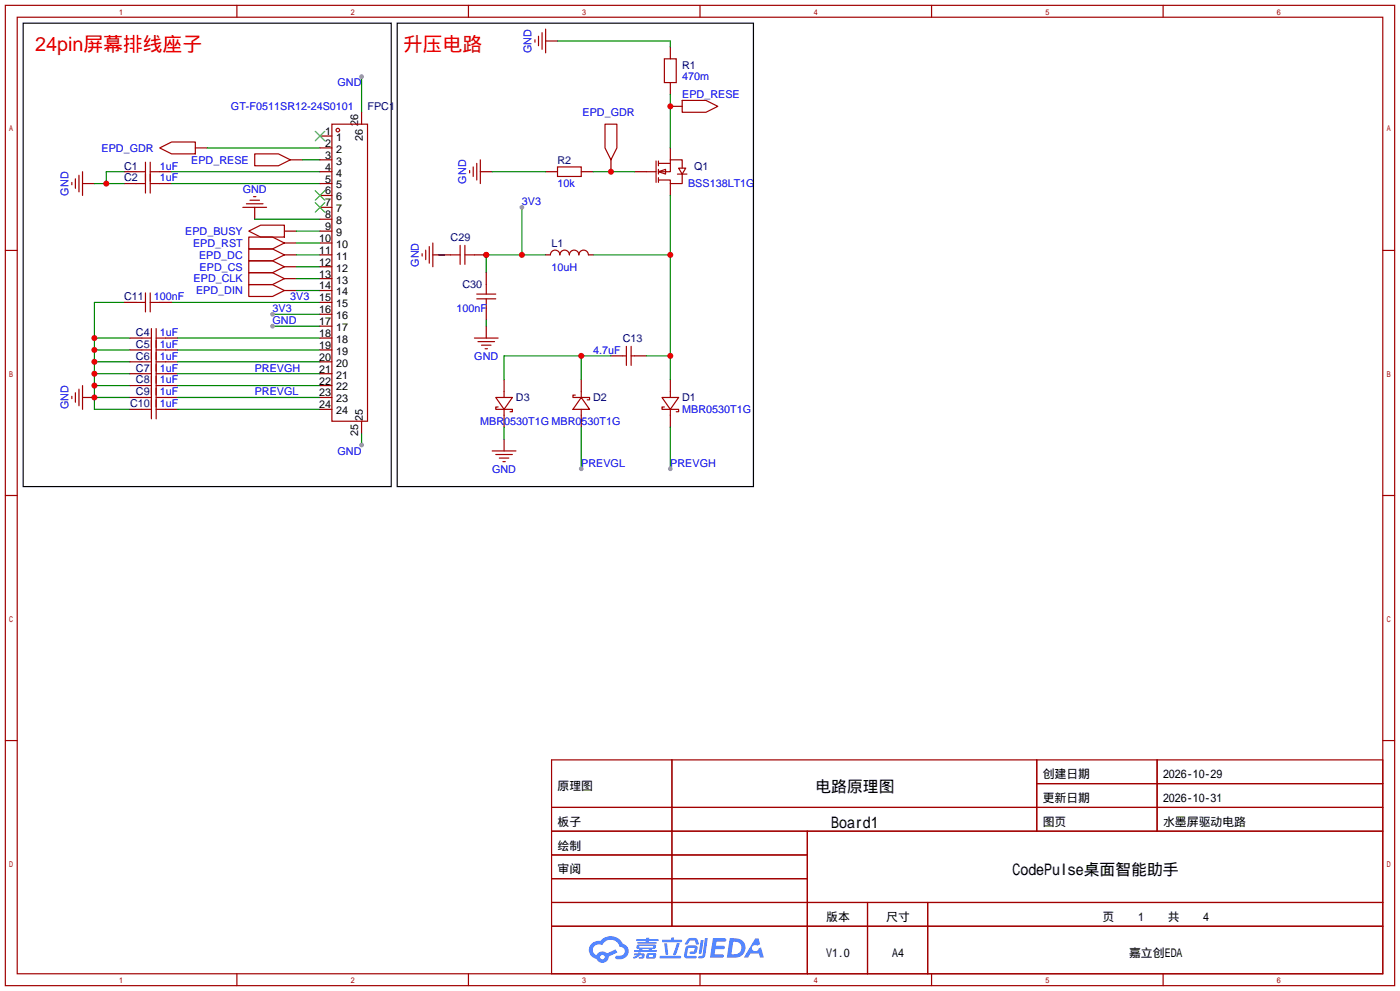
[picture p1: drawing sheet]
<svg xmlns="http://www.w3.org/2000/svg" width="299mm" height="212mm" viewBox="0 0 299 212" stroke-linecap="round" stroke-linejoin="round" font-family="sans-serif">
<g fill="none" stroke="#a10000" stroke-width=".25">
<path d="M1.1 1.1h297.2v209.6h-297.2zM3.7 3.7h292.1v204.5h-292.1zM50.7 1.1v2.6M100.2 1.1v2.6M149.7 1.1v2.6M199.3 1.1v2.6M248.8 1.1v2.6M1.1 53.5h2.6M295.8 53.5h2.5M1.1 105.9h2.6M295.8 105.9h2.5M1.1 158.3h2.6"/>
<path d="M295.8 158.3h2.5M118 162.4h177.8v45.8h-177.8zM118 172.6h177.8M118 177.7h177.8M143.7 162.4v35.6M172.7 177.7v30.5M221.8 162.4v15.3M221.8 167.5h74M247.5 162.4v15.3M118 182.8h54.7M118 192.9h177.8M118 187.8h54.7"/>
<path d="M118 198h177.8M185.6 192.9v15.3M198.4 192.9v15.3M50.7 208.2v2.5M100.2 208.2v2.5M149.7 208.2v2.5M199.3 208.2v2.5M248.8 208.2v2.5"/>
</g>
<g fill="#5487ff">
<path d="M152.5 200.6h2.2a.49 .49 0 0 1 .7 .3 .49 .49 0 0 1-.7 .4h-1.4l-.2 .9h1.6a.37 .37 0 0 1 .4 .4 .37 .37 0 0 1-.4 .3h-1.7l-.2 1.1h1.4a.48 .48 0 0 1 .7 .4l-.4 .3h-2.6z"/>
<path d="M161.5 200.6h.8l.3 1.2-.6 .3a.72 .72 0 0 0-1.1 .2 .72 .72 0 0 0 .3 1 .72 .72 0 0 0 1-.3l.1-.2 .5-.3 .6 2.2h-.8l-.3-.9h-1.8l-.5 .9h-.9z"/>
<path d="M149.9 201h.6l-.4 2.7a.31 .31 0 0 1-.3 .2 .31 .31 0 0 1-.3-.2z"/>
<path d="M150.8 200.5h.6l-.5 3.7a.97 .97 0 0 1-1.5 .5l.1-.3 .6-.1 .2-.1z"/>
<path d="M147.1 200.8l.5-.3h1.3l.3 .5 .3 .8-.6 .1-.3-.8-.8-.1-.2 .1-.6 .8h-.5z"/>
<path d="M146.8 202.4l.6-.3h1.3l.4 .2a1.51 1.51 0 0 1-.4 1.6h-1a.27 .27 0 0 1-.2-.3 .27 .27 0 0 1 .3-.2h.6l.2-.8-1.4 .1-.3 1.6h1.9a.28 .28 0 0 1 .2 .3 .28 .28 0 0 1-.3 .3h-1.9l-.4-.3-.1-.4z"/>
<path d="M141.1 204.3h4.3a.28 .28 0 0 1 .3 .3 .28 .28 0 0 1-.3 .3h-4.2l-.1-.1z"/>
<path d="M144.8 201.6h.6l-.5 1.6a1.01 1.01 0 0 1-.6 1l-.3-.2z"/>
<path d="M142.1 201.6h.6l.2 2.3-.2 .3-.4-.2z"/>
<path d="M141.7 200.9h1.8l.2-.5h.5l-.1 .5h1.5a.27 .27 0 0 1 .3 .3 .27 .27 0 0 1-.3 .2h-3.8l-.2-.1z"/>
<path d="M135.7 203.8h.8v-.2h.6l-.1 .2h.8l.1 .4-.1 .6-1.1 .1v-.3l.6-.1v-.3h-.4l-.5 .4-.8 .3-.2-.3 .8-.4h-.6z"/>
<path d="M136.1 200.7h2.1l.1-.2h.6l-.1 .2h1.9l.2 .3-.2 .2h-1.9l-.1 .2h1.6l.2 .2-.2 .1h-3.9l-.1-.3h1.8v-.2h-1.9z"/>
<path d="M156.1 200.6l-.6 4.1h1.4a2.14 2.14 0 0 0 2.6-2.1 2.14 2.14 0 0 0-2.7-2zM156.8 201.3a1.41 1.41 0 0 1 1.8 1.4 1.41 1.41 0 0 1-1.9 1.3h-.3z"/>
<path d="M136.3 202.1l-.2 .6 .6 .2 .1 .2h-1.1v.4h4.6l.2-.2-.1-.2h-1l.1-.2a.66 .66 0 0 0 .7-.2 .66 .66 0 0 0 0-.8h-3.5zM136.8 202.2l2.9 .1-.1 .3h-2.8zM137.4 202.9h1.4l-.1 .2h-1.2z"/>
<path d="M138.4 203.9l-.2 .9a2.27 2.27 0 0 0 1.8 .1l.2-.1a.84 .84 0 0 0 0-1l-1.4-.1zM138.9 204.1h.7l.1 .3-.2 .2-.7-.1z"/>
<path d="M126.6 201.7a1.91 1.91 0 0 0-.5 1.9 1.91 1.91 0 0 0 1.5 1.4 1.35 1.35 0 0 0 1.5 .8 1.35 1.35 0 0 0 1.1-1.3l1.9-.9-.4-.7-1.8 .9a1.41 1.41 0 0 0-2.3 .4 1.25 1.25 0 0 1-.6-1.8 1.25 1.25 0 0 1 1.8-.4 2.01 2.01 0 0 1 2-1.1 2.01 2.01 0 0 1 1.8 1.5 .95 .95 0 0 1 1.1 .9 .95 .95 0 0 1-1 1h-.6a.39 .39 0 0 0-.5 .3 .39 .39 0 0 0 .4 .4 1.82 1.82 0 0 0 2.1-.6 1.82 1.82 0 0 0-.1-2.2l-.8-.5a2.86 2.86 0 0 0-4.8-.6l-1.1 .2zM128.4 204.6a.5 .5 0 0 1 1 0 .5 .5 0 0 1-1 0z"/>
</g>
<g fill="none" stroke="#870000" stroke-width=".25">
<path d="M116.7 8.8h2.6M17.7 39.2h2.5M26.5 36.7h2.6M26.5 39.2h2.6M34.2 36.7h2.5M34.2 39.2h2.5M41.8 31.6h2.5M62.1 34.2h2.5M102.7 36.7h2.6M54.5 44.3v2.6M60.8 49.4h2.6M60.8 57h2.6"/>
<path d="M60.8 54.5h2.6M60.8 51.9h2.6M60.8 59.6h2.6M92.6 54.5h2.5M60.8 62.1h2.6M104 69.7v2.6M17.7 85h2.5M107.8 93.9v2.5"/>
</g>
<g fill="none" stroke="#a10000" stroke-width=".25">
<path d="M114.4 8.5v.5M115.2 7.7v2.1M116 7v3.5M116.7 6.2v5.1M15.4 39v.5M16.1 38.2v2.1M16.9 37.5v3.5M17.7 36.7v5.1M29.1 36.7h2M29.1 39.2h2M31.1 34.7v6.6M32.1 36.7h2.1"/>
<path d="M32.1 34.7v6.6M32.1 39.2h2.1M34.2 31.6l2.5-1.2h5.1v2.5h-5.1zM54.5 32.9h5.1l2.5 1.3-2.5 1.2h-5.1zM100.5 36.4v.6M101.2 35.7v2M102 34.9v3.6M102.7 34.2v5M51.9 44.3h5.1M52.7 43.6h3.6M53.2 49.4l2.6-1.3h5v2.6h-5zM53.2 55.8h5.1l2.5 1.2-2.5 1.3h-5.1z"/>
<path d="M53.2 53.2h5.1l2.5 1.3-2.5 1.3h-5.1zM53.2 50.7h5.1l2.5 1.2-2.5 1.3h-5.1zM53.2 58.3h5.1l2.5 1.3-2.5 1.2h-5.1zM53.5 42.8h2M54.2 42h.5M90.3 54.2v.5M91.1 53.5v2M91.8 52.7v3.6M92.6 51.9v5.1M53.2 60.8h5.1l2.5 1.3-2.5 1.3h-5.1zM101.5 72.3h5.1M102.2 73h3.6"/>
<path d="M103 73.8h2M103.8 74.5h.5M15.4 84.7v.5M16.1 83.9v2.1M16.9 83.2v3.5M17.7 82.4v5.1M105.3 96.4h5.1M106 97.2h3.6M106.8 97.9h2M107.6 98.7h.5"/>
</g>
<path d="M20.2 39.2h6.3M26.5 36.7h-3.8v2.5M36.7 36.7h31.8M36.7 39.2h31.8M44.3 31.6h24.2M64.6 34.2h3.9" fill="none" stroke="#008700" stroke-width=".25"/>
<circle cx="22.7" cy="39.2" r=".63" fill="#c00"/>
<g fill="none" stroke="#008700" stroke-width=".25">
<path d="M54.5 46.9h14M63.4 49.4h5.1M63.4 51.9h5.1M63.4 54.5h5.1M63.4 57h5.1M63.4 59.6h5.1M20.2 79.9h7.6M20.2 77.3h7.6M20.2 74.8h7.6M20.2 72.3h7.6M26.5 64.6h-6.3v22.9h7.6M36.7 64.6h31.8"/>
<path d="M63.4 62.1h5.1M20.2 82.4h7.6M20.2 85h7.6"/>
</g>
<g fill="#c00">
<circle cx="20.2" cy="82.4" r=".63"/>
<circle cx="20.2" cy="85" r=".63"/>
<circle cx="20.2" cy="79.9" r=".63"/>
<circle cx="20.2" cy="77.3" r=".63"/>
<circle cx="20.2" cy="74.8" r=".63"/>
<circle cx="20.2" cy="72.3" r=".63"/>
</g>
<path d="M58.3 67.2h10.2" fill="none" stroke="#008700" stroke-width=".25"/>
<circle cx="58.3" cy="67.2" r=".51" fill="#999"/>
<path d="M58.3 69.7h10.2" fill="none" stroke="#008700" stroke-width=".25"/>
<circle cx="58.3" cy="69.7" r=".51" fill="#999"/>
<g fill="none" stroke="#a10000" stroke-width=".25">
<path d="M142.1 12.6h2.6v5.1h-2.6zM119.3 35.7h5v2h-5zM138.3 36.7h2M140.3 34.4v4.6M140.8 36.7l1.6-.5v1zM140.8 34.9h2.6M140.8 34.4v1M140.8 36.2v1M140.8 38v1M144.9 37.2h2M145.2 35.9h1.5l-.8 1.3zM145.9 37.2v2h-2.5v-.7h-2.6"/>
<path d="M145.9 35.9v-1.7h-2.5v2.5h-2.6M29.1 64.6h2M30.4 72.3h2M30.4 74.8h2M30.4 77.3h2M30.4 79.9h2M31.1 62.6v4.1M32.1 64.6h2.1M32.1 62.6v4.1M32.4 70.2v19.3M33.4 72.3h2M33.4 70.2v19.3"/>
<path d="M33.4 74.8h2M33.4 77.3h2M33.4 79.9h2M133.2 76.1h.8M134 74v4.1M135 74v4.1M135 76.1h.8M30.4 82.4h2M30.4 85h2M30.4 87.5h2M33.4 82.4h2M33.4 85h2"/>
<path d="M33.4 87.5h2M106 85h3.6l-1.8 2.5zM106.6 87h-.6v.5h3.6v.5h-.5M107.8 83.7v1.3M107.8 87.5v1.3M123.1 84.5h-.5v.5h3.5v.5h-.5M124.3 85l1.8 2.5h-3.5zM124.3 83.7v1.3M124.3 87.5v1.3M141.6 85h3.6l-1.8 2.5zM142.1 87h-.5v.5h3.6v.5h-.5M143.4 83.7v1.3"/>
<path d="M143.4 87.5v1.3"/>
</g>
<g fill="none" stroke="#870000" stroke-width=".25">
<path d="M143.4 10v2.6M143.4 17.7v2.5M116.7 36.7h2.6M124.3 36.7h2.6M135.8 36.7h2.5M143.4 31.6v2.6M143.4 39.2v2.6M26.5 64.6h2.6M27.8 72.3h2.6M27.8 74.8h2.6M27.8 77.3h2.6M27.8 79.9h2.6"/>
<path d="M34.2 64.6h2.5M35.4 72.3h2.6M35.4 74.8h2.6M35.4 77.3h2.6M35.4 79.9h2.6M130.7 76.1h2.5M135.8 76.1h2.5M27.8 82.4h2.6M27.8 85h2.6M27.8 87.5h2.6M35.4 82.4h2.6M35.4 85h2.6"/>
<path d="M35.4 87.5h2.6M107.8 81.2v2.5M107.8 88.8v2.5M124.3 81.2v2.5M124.3 88.8v2.5M143.4 81.2v2.5M143.4 88.8v2.5"/>
</g>
<g fill="none" stroke="#008700" stroke-width=".25">
<path d="M119.3 8.8h24.1v1.2M105.3 36.7h11.4M126.9 36.7h8.9M143.4 20.2v11.4M126.9 54.5h16.5M143.4 41.8v39.4M38 72.3h30.5M38 74.8h30.5M38 77.3h30.5M38 79.9h30.5M138.3 76.1h5.1M38 82.4h30.5"/>
<path d="M38 85h30.5M38 87.5h30.5"/>
</g>
<g fill="#c00">
<circle cx="143.4" cy="76.1" r=".63"/>
<circle cx="143.4" cy="54.5" r=".63"/>
</g>
<path d="M124.3 76.1v5.1M130.7 76.1h-22.9v5.1" fill="none" stroke="#008700" stroke-width=".25"/>
<circle cx="124.3" cy="76.1" r=".63" fill="#c00"/>
<path d="M111.6 44.3v10.2M116.7 54.5h-12.7v3.8" fill="none" stroke="#008700" stroke-width=".25"/>
<g fill="#c00">
<circle cx="111.6" cy="54.5" r=".63"/>
<circle cx="104" cy="54.5" r=".63"/>
</g>
<circle cx="111.6" cy="44.3" r=".51" fill="#999"/>
<path d="M93.9 54.5h1.2M107.8 91.3v2.6M124.3 91.3v8.9" fill="none" stroke="#008700" stroke-width=".25"/>
<circle cx="124.3" cy="100.2" r=".51" fill="#999"/>
<path d="M143.4 91.3v8.9" fill="none" stroke="#008700" stroke-width=".25"/>
<circle cx="143.4" cy="100.2" r=".51" fill="#999"/>
<path d="M130.7 34.2v2.5" fill="none" stroke="#870000" stroke-width=".25"/>
<circle cx="130.7" cy="36.7" r=".63" fill="#c00"/>
<path d="M129.4 26.5h2.6v5.1l-1.3 2.6-1.3-2.6z" fill="none" stroke="#a10000" stroke-width=".25"/>
<path d="M143.4 22.7h2.5" fill="none" stroke="#870000" stroke-width=".25"/>
<circle cx="143.4" cy="22.7" r=".63" fill="#c00"/>
<path d="M145.9 21.5h5.1l2.5 1.2-2.5 1.3h-5.1z" fill="none" stroke="#a10000" stroke-width=".25"/>
<path d="M5 5h78.7v99h-78.7zM85 5h76.2v99h-76.2z" fill="none" stroke="#000" stroke-width=".25"/>
<path d="M77.3 92.6v2.5" fill="none" stroke="#008700" stroke-width=".25"/>
<circle cx="77.3" cy="95.1" r=".51" fill="#999"/>
<path d="M77.3 16.4v7.6" fill="none" stroke="#008700" stroke-width=".25"/>
<circle cx="77.3" cy="16.4" r=".51" fill="#999"/>
<path d="M99.4 52.5v4" fill="none" stroke="#a10000" stroke-width=".25"/>
<path d="M101.5 54.5h2.5" fill="none" stroke="#870000" stroke-width=".25"/>
<circle cx="104" cy="54.5" r=".63" fill="#c00"/>
<g fill="none" stroke="#a10000" stroke-width=".25">
<path d="M71 26.5h7.6v63.5h-7.6zM96.4 54.5h2M98.4 52.5v4M99.4 54.5h2.1M117.7 54.5a1.02 1.02 0 0 1 1-1 1.02 1.02 0 0 1 1.1 1 1.02 1.02 0 0 1 1-1 1.02 1.02 0 0 1 1 1 1.02 1.02 0 0 1 1-1 1.02 1.02 0 0 1 1 1 1.02 1.02 0 0 1 1-1 1.02 1.02 0 0 1 1.1 1M102 63.9h4M102 62.9h4M104 60.8v2.1M104 63.9v2"/>
<circle cx="72.3" cy="27.8" r=".38"/>
</g>
<g fill="none" stroke="#870000" stroke-width=".25">
<path d="M68.5 39.2h2.5M68.5 36.7h2.5M68.5 34.2h2.5M68.5 31.6h2.5M68.5 29.1h2.5M77.3 24v2.5M68.5 54.5h2.5M68.5 59.6h2.5M68.5 57h2.5M68.5 51.9h2.5M68.5 49.4h2.5M68.5 46.9h2.5"/>
<path d="M68.5 44.3h2.5M68.5 41.8h2.5M93.9 54.5h2.5M104 58.3v2.5M116.7 54.5h1M125.9 54.5h1M68.5 79.9h2.5M68.5 77.3h2.5M68.5 74.8h2.5M68.5 72.3h2.5M68.5 69.7h2.5M68.5 67.2h2.5"/>
<path d="M68.5 64.6h2.5M68.5 62.1h2.5M104 65.9v2.6M68.5 87.5h2.5M68.5 85h2.5M68.5 82.4h2.5M77.3 90v2.6"/>
</g>
<path d="M104 68.5v1.2" fill="none" stroke="#008700" stroke-width=".25"/>
<path d="M67.4 28.1l2.1 2M69.5 28.1l-2.1 2M67.4 43.3l2.1 2M67.4 40.8l2.1 2M69.5 43.3l-2.1 2M69.5 40.8l-2.1 2" fill="none" stroke="#3c3" stroke-width=".25"/>
<g font-size="4.2" fill="#f00">
<text x="7.5" y="10.9">24pin屏幕排线座子</text>
<text x="86.2" y="10.9">升压电路</text>
</g>
<g font-size="3.4">
<text x="174.4" y="169.3">电路原理图</text>
<text x="177.8" y="177">Board1</text>
<text x="216.6" y="187.1">CodePulse桌面智能助手</text>
</g>
<g font-size="2.5">
<text x="223" y="166.4">创建日期</text>
<text x="248.8" y="166.4">2026-10-29</text>
<text x="119.3" y="168.9">原理图</text>
<text x="223" y="171.4">更新日期</text>
<text x="248.8" y="171.4">2026-10-31</text>
<text x="119.3" y="176.5">板子</text>
<text x="223" y="176.5">图页</text>
<text x="248.8" y="176.5">水墨屏驱动电路</text>
<text x="119.3" y="181.6">绘制</text>
<text x="119.3" y="186.7">审阅</text>
<text x="176.7" y="196.8">版本</text>
<text x="189.6" y="196.8">尺寸</text>
<text x="235.8" y="196.8">页</text>
<text x="243.4" y="196.8">1</text>
<text x="249.8" y="196.8">共</text>
<text x="257.4" y="196.8">4</text>
<text x="176.7" y="204.5">V1.0</text>
<text x="190.9" y="204.5">A4</text>
<text x="241.5" y="204.5">嘉立创EDA</text>
</g>
<g font-size="2.3" fill="#00f">
<text x="113.7" y="11.3" transform="rotate(-90 113.7 11.3)">GND</text>
<text x="145.9" y="17.2">470m</text>
<text x="49.4" y="23.5">GT-F0511SR12-24S0101</text>
<text x="72.2" y="18.5">GND</text>
<text x="145.9" y="21">EPD_RESE</text>
<text x="124.6" y="24.8">EPD_GDR</text>
<text x="21.7" y="32.4">EPD_GDR</text>
<text x="40.9" y="35">EPD_RESE</text>
<text x="14.7" y="41.8" transform="rotate(-90 14.7 41.8)">GND</text>
<text x="34.2" y="36.2">1uF</text>
<text x="34.2" y="38.8">1uF</text>
<text x="51.9" y="41.3">GND</text>
<text x="99.7" y="39.3" transform="rotate(-90 99.7 39.3)">GND</text>
<text x="119.3" y="40.1">10k</text>
<text x="147.2" y="40.1">BSS138LT1G</text>
<text x="111.6" y="43.9">3V3</text>
<text x="39.6" y="50.2">EPD_BUSY</text>
<text x="41.3" y="52.8">EPD_RST</text>
<text x="42.6" y="55.3">EPD_DC</text>
<text x="42.7" y="57.8">EPD_CS</text>
<text x="89.6" y="57" transform="rotate(-90 89.6 57)">GND</text>
<text x="118" y="57.8">10uH</text>
<text x="32.9" y="64.2">100nF</text>
<text x="41.4" y="60.4">EPD_CLK</text>
<text x="41.9" y="62.9">EPD_DIN</text>
<text x="62.1" y="64.2">3V3</text>
<text x="34.2" y="71.8">1uF</text>
<text x="58.3" y="66.7">3V3</text>
<text x="58.3" y="69.3">GND</text>
<text x="97.7" y="66.7">100nF</text>
<text x="34.2" y="74.3">1uF</text>
<text x="34.2" y="76.9">1uF</text>
<text x="101.4" y="76.9">GND</text>
<text x="126.9" y="75.6">4.7uF</text>
<text x="34.2" y="79.4">1uF</text>
<text x="34.2" y="82">1uF</text>
<text x="54.5" y="79.4">PREVGH</text>
<text x="14.7" y="87.5" transform="rotate(-90 14.7 87.5)">GND</text>
<text x="34.2" y="84.5">1uF</text>
<text x="34.2" y="87">1uF</text>
<text x="54.5" y="84.5">PREVGL</text>
<text x="145.9" y="88.3">MBR0530T1G</text>
<text x="102.7" y="90.9">MBR0530T1G MBR0530T1G</text>
<text x="72.2" y="97.2">GND</text>
<text x="105.3" y="101">GND</text>
<text x="124.3" y="99.7">PREVGL</text>
<text x="143.4" y="99.7">PREVGH</text>
</g>
<g font-size="2.3" fill="#000080">
<text x="145.9" y="14.7">R1</text>
<text x="78.6" y="23.5">FPC1</text>
<text x="119.3" y="35">R2</text>
<text x="26.5" y="36.2">C1</text>
<text x="26.5" y="38.8">C2</text>
<text x="148.5" y="36.2">Q1</text>
<text x="96.4" y="51.5">C29</text>
<text x="118" y="52.8">L1</text>
<text x="26.5" y="64.2">C11</text>
<text x="98.9" y="61.6">C30</text>
<text x="29.1" y="71.8">C4</text>
<text x="29.1" y="74.3">C5</text>
<text x="29.1" y="76.9">C6</text>
<text x="133.2" y="73.1">C13</text>
<text x="29.1" y="79.4">C7</text>
<text x="29.1" y="82">C8</text>
<text x="27.8" y="87">C10</text>
<text x="29.1" y="84.5">C9</text>
<text x="110.4" y="85.8">D3</text>
<text x="126.9" y="85.8">D2</text>
<text x="145.9" y="85.8">D1</text>
</g>
<g font-size="2.3">
<text x="69.6" y="28.9">1</text>
<text x="76.6" y="27" transform="rotate(-90 76.6 27)">26</text>
<text x="69.6" y="33.9">3</text>
<text x="69.6" y="31.4">2</text>
<text x="71.9" y="35.2">3</text>
<text x="71.9" y="32.7">2</text>
<text x="71.9" y="30.1">1</text>
<text x="77.6" y="30.1" transform="rotate(-90 77.6 30.1)">26</text>
<text x="69.6" y="41.6">6</text>
<text x="69.6" y="39">5</text>
<text x="69.6" y="36.5">4</text>
<text x="71.9" y="40.3">5</text>
<text x="71.9" y="37.7">4</text>
<text x="69.6" y="46.6">8</text>
<text x="69.6" y="44.1">7</text>
<text x="71.9" y="47.9">8</text>
<text x="71.9" y="45.4">7</text>
<text x="71.9" y="42.8">6</text>
<text x="68.3" y="51.7">10</text>
<text x="69.6" y="49.2">9</text>
<text x="71.9" y="53">10</text>
<text x="71.9" y="50.4">9</text>
<text x="68.3" y="59.3">13</text>
<text x="68.3" y="56.8">12</text>
<text x="68.3" y="54.3">11</text>
<text x="71.9" y="58.1">12</text>
<text x="71.9" y="55.5">11</text>
<text x="68.3" y="64.4">15</text>
<text x="68.3" y="61.9">14</text>
<text x="71.9" y="65.7">15</text>
<text x="71.9" y="63.1">14</text>
<text x="71.9" y="60.6">13</text>
<text x="68.3" y="69.5">17</text>
<text x="68.3" y="67">16</text>
<text x="71.9" y="70.8">17</text>
<text x="71.9" y="68.2">16</text>
<text x="68.3" y="77.1">20</text>
<text x="68.3" y="74.6">19</text>
<text x="68.3" y="72">18</text>
<text x="71.9" y="75.8">19</text>
<text x="71.9" y="73.3">18</text>
<text x="68.3" y="82.2">22</text>
<text x="68.3" y="79.7">21</text>
<text x="71.9" y="83.5">22</text>
<text x="71.9" y="80.9">21</text>
<text x="71.9" y="78.4">20</text>
<text x="68.3" y="87.3">24</text>
<text x="68.3" y="84.7">23</text>
<text x="71.9" y="88.5">24</text>
<text x="71.9" y="86">23</text>
<text x="76.6" y="93.1" transform="rotate(-90 76.6 93.1)">25</text>
<text x="77.6" y="90" transform="rotate(-90 77.6 90)">25</text>
</g>
</svg>
